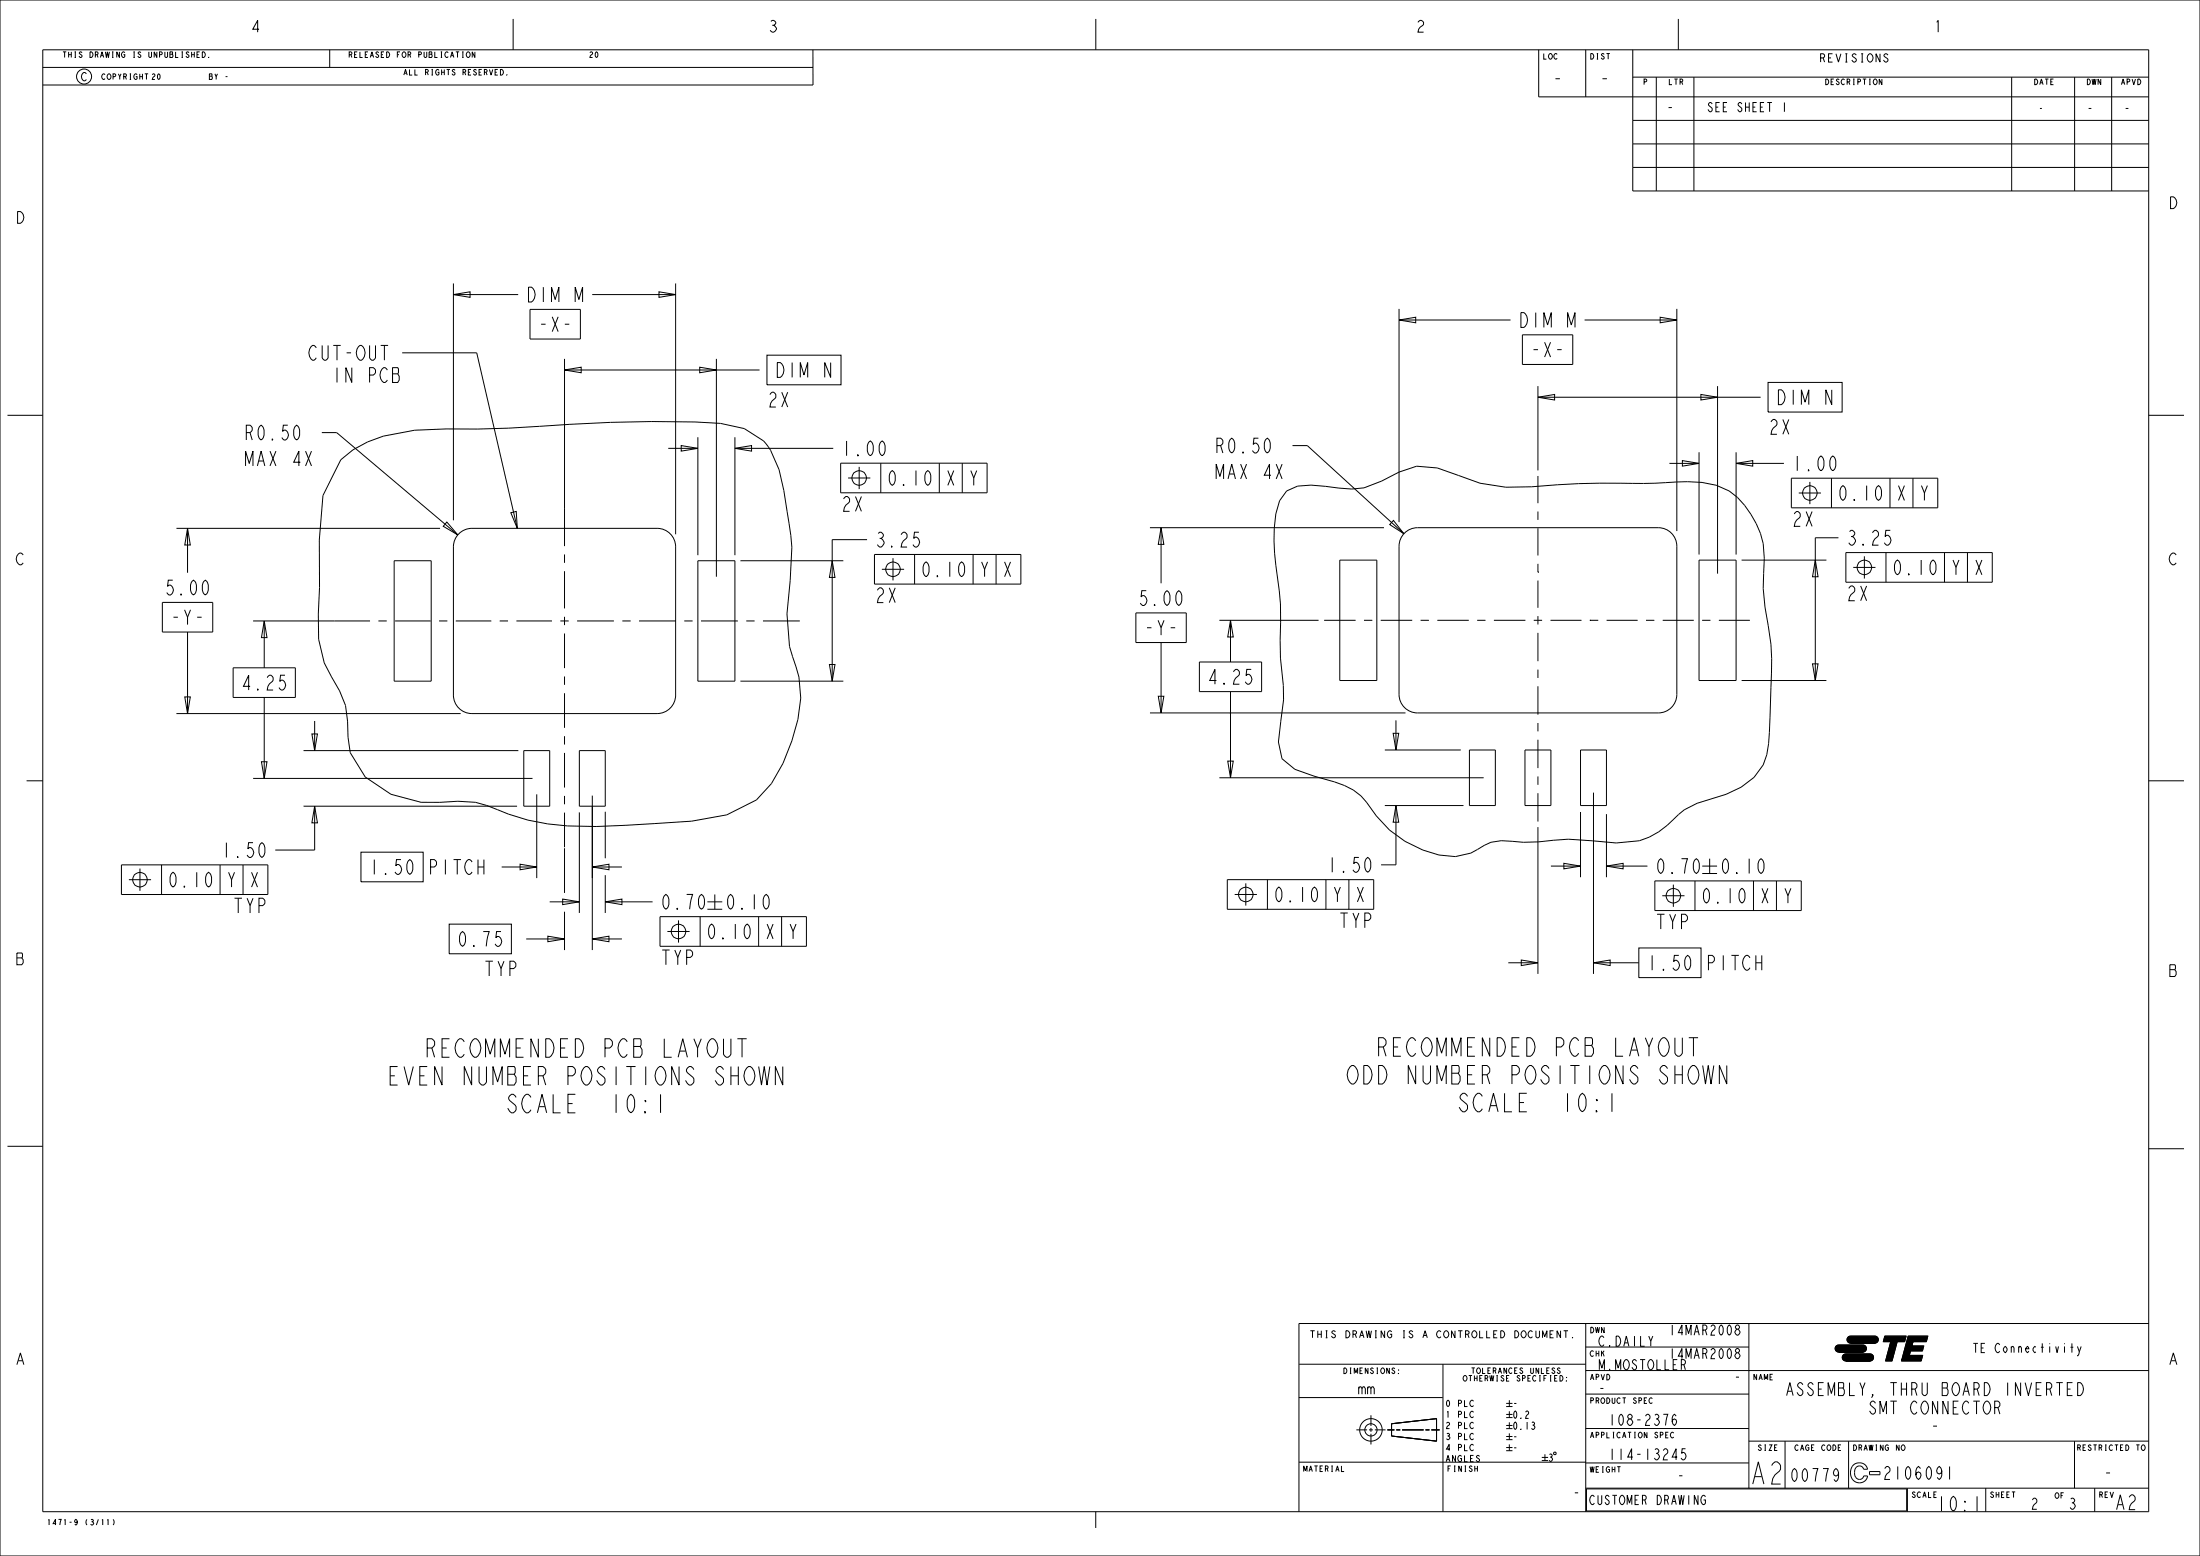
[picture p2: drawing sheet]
<svg xmlns="http://www.w3.org/2000/svg" width="594mm" height="420mm" viewBox="0 0 594 420" stroke-linecap="round" stroke-linejoin="round" font-family="sans-serif">
<g fill="none" stroke="#000" stroke-width=".27">
<path d="M0 0h594v420h-594zM11.6 18.2h207.9M11.6 13.4h568.6v394.6h-568.6zM56.3 15.4l.1 .1zM89 13.4v4.8M138.6 5.1v8.3M219.5 13.4v9.5h-207.9M295.9 5.1v8.3M415.4 13.4v12.7h164.8M428.1 13.4v12.7M440.8 13.4v38.1h139.4M453.2 5.1v8.3"/>
<path d="M440.8 32.5h139.4M440.8 20.8h139.4M440.8 38.8h139.4M447.2 20.8v30.7M457.4 20.8v30.7M543.1 20.8l.1 30.7M560.1 20.8l.1 30.7M570.1 20.8l.1 30.7M440.8 45.2h139.4M122.4 79.5l4.5-.7v1.5zM122.4 76.5v63.9M122.4 79.5h17.5"/>
<path d="M159.9 79.5h22.5M177.9 78.8l4.5 .7-4.5 .8zM182.4 76.5v67.7M143.1 83.5h13.6v8h-13.6zM152.4 99.9l4.5-.8v1.5zM152.4 96.9v50.5M152.4 99.9h52.7M188.9 99.1l4.5 .8-4.5 .7zM193.4 96.9v58.8M207.1 95.9h20v8h-20zM377.7 86.4l4.5-.8v1.5zM377.7 83.4v57.5"/>
<path d="M377.7 86.4h30.1M411 90.4h13.6v8h-13.6zM427.8 86.4h24.9M448.2 85.6l4.5 .8-4.5 .7zM452.7 83.4v59.9M2 112.1h9.6M86.9 116.8h4l32.7 27.6M188.4 118v31.9M198.4 118v31.9M415.2 107.2l4.5-.7v1.5zM415.2 104.2v22.8M415.2 107.2h60.2"/>
<path d="M459.2 106.5l4.5 .7-4.5 .8zM463.7 104.2v50.6M477.4 103.2h20v8h-20zM580.2 112.1h9.5M92 124.1l3.3-2.7 3.9-2.1 4.3-1.6 8.4-1.6 8.5-.3a334.5 334.5 0 0 0 33.5-1.3 332.5 332.5 0 0 1 40.6-.2l6.5 1.4 5.2 3.3 .6 .8 1.3 1.8 2.2 5.2 1.3 5.6 .9 5.7a55.5 55.5 0 0 1 .9 18.6l-.9 9 .7 8.8 .8 2.7a26.5 26.5 0 0 1 1.4 17l-1.6 5.8-2.4 6-3.1 5.5-4.1 4.4-8 4-9.4 1.8-18 1.1a84.5 84.5 0 0 1-26.3-1.4l-5.2-1.7-6-2.3-2.9-.8-4.8-.3-4.9 .3h-5l-8.1-2.2-7-4.7-4-6.5-.6-4.2-.2-4.4-.5-4.2-1.6-3.9-4.2-7.6-1.5-6.3-.1-6.9 .4-7.2-.1-12.7 1-12.1zM180.4 121h8M183.9 120.3l4.5 .7-4.5 .8zM198.4 121l4.5-.7v1.5zM198.4 121h26.6M227 125h39.5v8h-39.5zM229 129h6M232 126v6"/>
<path d="M237.8 125v8M240.5 127.4l.4-.4a2.71 2.71 0 0 1 0 4 2.83 2.83 0 0 1-.4-3.6zM243.9 130.7l.2 .3h-.2zM247.3 127v4M250.1 127.4l.4-.4a2.71 2.71 0 0 1 0 4 2.83 2.83 0 0 1-.4-3.6zM253.6 125v8M255.9 127l1.6 4M257.5 127l-1.6 4M259.8 125v8M262.1 127l.8 2v2M263.7 127l-.8 2M347.4 132.5l2.9-1.3 3.7-.3 11 1.1 3.3-.3 4.7-1.9 4.8-2.4 4.7-1.6 5.6 .5 11.5 4.1 6.9 1.1 7-.1a253.7 253.7 0 0 1 30.3-.9l3-.1a85.4 85.4 0 0 1 12.8-.2 15.9 15.9 0 0 1 13.1 8.6 20.3 20.3 0 0 1 3.7 11.9 53.6 53.6 0 0 0 1 18.2 64.8 64.8 0 0 1 .8 16.7 111.3 111.3 0 0 1-1.2 18.1l-.9 2.8-2.5 3.3-3.5 2.7-4.1 1.9-7.8 2.4a23.1 23.1 0 0 0-8 6l-2.4 1.7-2.5 1.5-2.7 .9-6.2 .6-13-1-8 .7-4.1 .2-3-.3a11.2 11.2 0 0 0-9.4 2.2l-1.8 1-4.2 .9a29.4 29.4 0 0 1-24-14.7 15.4 15.4 0 0 0-8.6-5.4l-5.5-1.6-5.2-1.8-3.5-2.9-.9-4.5 1.4-11.4-.1-3.9-.8-7.4-.1-4.8a79.2 79.2 0 0 0-1.1-20.2 49.2 49.2 0 0 1 0-13.9l1-3.5z"/>
<path d="M349 120.3h4l26 23.8M415.2 128.5v7.3M415.2 138.1v2.2M450.7 125.1h8M454.2 124.3l4.5 .8-4.5 .7zM458.7 122.1v27.6M468.7 125.1l4.5-.8v1.5zM468.7 122.1v27.6M468.7 125.1h13M483.7 129.1h39.5v8h-39.5zM485.7 133.1h6M488.7 130.1v6"/>
<path d="M494.5 129.1v8M497.2 131.4l.4-.3a2.71 2.71 0 0 1 0 4 2.83 2.83 0 0 1-.4-3.7zM500.6 134.7l.2 .4h-.2zM504 131.1v4M506.8 131.4l.4-.3a2.71 2.71 0 0 1 0 4 2.83 2.83 0 0 1-.4-3.7zM510.3 129.1v8M512.6 131.1l1.6 4M514.2 131.1l-1.6 4M516.5 129.1v8M518.8 131.1l.8 2v2M520.4 131.1l-.8 2M47.6 142.6h71.2"/>
<path d="M50.6 142.6l.8 4.5h-1.5zM50.6 142.6v12M106.4 151.4h10v32.5h-10zM120.6 140.9l3 3.5-3.9-2.3zM123.6 144.4a5 5 0 0 1 3.8-1.8h50a5 5 0 0 1 5 5v40a5 5 0 0 1-5 5h-50a5 5 0 0 1-5-5v-40a5 5 0 0 1 1.2-3.2zM152.4 149.7v2.2M152.4 154.2v10M188.4 151.4h10v32.5h-10zM199.9 151.4h27.8M224.7 151.4l.7 4.5h-1.5zM234.1 145.7h-9.4v38.2M236.1 149.7h39.5v8h-39.5z"/>
<path d="M238.1 153.7h6M241.1 150.7v6M246.9 149.7v8M249.6 152l.4-.3a2.71 2.71 0 0 1 0 4 2.83 2.83 0 0 1-.4-3.7zM253 155.3l.2 .4h-.2zM256.4 151.7v4M259.2 152l.4-.3a2.71 2.71 0 0 1 0 4 2.83 2.83 0 0 1-.4-3.7zM262.7 149.7v8M265 151.7l.8 2v2M266.6 151.7l-.8 2M268.9 149.7v8M271.2 151.7l1.6 4"/>
<path d="M272.8 151.7l-1.6 4M310.5 142.4h63.2M313.5 142.4l.7 4.5h-1.5zM313.5 142.4v15M361.7 151.2h10v32.5h-10zM376.2 140.5l2.8 3.6-3.8-2.5zM379.5 143.6a5 5 0 0 1 3.2-1.2h65a5 5 0 0 1 5 5v40a5 5 0 0 1-5 5h-65a5 5 0 0 1-5-5v-40a5 5 0 0 1 1.8-3.8zM415.2 154.4h.1M415.2 142.6v7.3M415.2 152.2v2.2M415.2 156.7v7.4M458.7 151.2h10v32.5h-10z"/>
<path d="M470.2 151.2h22.9M490.1 151.2l.8 4.5h-1.5zM496.4 145.2h-6.3v38.5M498.4 149.2h39.5v8h-39.5zM500.4 153.2h6M503.4 150.2v6M509.2 149.2v8M511.9 151.5l.4-.3a2.71 2.71 0 0 1 0 4 2.83 2.83 0 0 1-.4-3.7zM515.3 154.8l.2 .4h-.2zM518.7 151.2v4M521.5 151.5l.4-.3a2.71 2.71 0 0 1 0 4 2.83 2.83 0 0 1-.4-3.7zM525 149.2v8"/>
<path d="M527.3 151.2l.8 2v2M528.9 151.2l-.8 2M531.2 149.2v8M533.5 151.2l1.6 4M535.1 151.2l-1.6 4M43.8 162.6h13.6v8h-13.6zM50.6 170.6v22M68.3 167.6h31.6M71.3 167.6l.8 4.5h-1.5zM71.3 167.6v12.7M102.2 167.6h2.2M106.7 167.6h9.6"/>
<path d="M118.5 167.6h2.3M123.1 167.6h9.6M134.9 167.6h2.3M139.4 167.6h9.6M151.3 167.6h2.3M152.4 166.5v2.2M152.4 171v9.3M155.8 167.6h10M168 167.6h2.3M172.5 167.6h10M184.8 167.6h2.2M189.3 167.6h9.9"/>
<path d="M201.5 167.6h2.2M206 167.6h10M223.9 179.4h1.5l-.7 4.5zM306.7 165.4h13.6v8h-13.6zM313.5 173.4v19M323.8 178.7h16.8v8h-16.8zM329.2 167.4h26.8M332.2 167.4l.8 4.5h-1.5zM332.2 167.4v11.3M357.5 167.4h8.5M368.3 167.4h2.2M372.8 167.4h8.5"/>
<path d="M383.6 167.4h2.2M388.1 167.4h8.5M398.8 167.4h2.3M403.3 167.4h8.6M414.1 167.4h2.3M415.2 166.3v2.3M415.2 170.8v7.7M418.6 167.4h8.4M429.3 167.4h.1M429.3 167.4h2.2M433.8 167.4h8.4M444.4 167.4h2.3"/>
<path d="M448.9 167.4h8.4M459.6 167.4h2.2M464.1 167.4h8.4M489.4 179.2h1.5l-.8 4.5zM47.6 192.6h76.8M49.9 188.1h1.5l-.8 4.5zM62.9 180.3h16.8v8h-16.8zM71.3 188.3v21.8M84.2 198.1h1.5l-.7 4.5zM85 194.6v8M152.4 182.6v2.3M152.4 187.1v9.4"/>
<path d="M152.4 198.7v2.3M199.9 183.9h27.8M310.5 192.4h69M312.7 187.9h1.5l-.7 4.5zM332.2 186.7v23.2M376.2 197.9h1.5l-.8 4.5zM376.9 194.4v8M415.2 180.7v2.3M415.2 185.2v7.7M415.2 195.2v2.2M415.2 199.7v7.6M470.2 183.7h22.9"/>
<path d="M7.2 210.8h4.4M68.3 210.1h75.5M70.6 205.6h1.5l-.8 4.5zM82 217.6h57.6M82 202.6h58M85 217.6l.7 4.5h-1.5zM85 217.6v11.8h-10.7M141.4 202.6h7v15h-7zM152.4 203.2v9.4M152.4 214.8v2.3M152.4 219.3v9.4M156.4 202.6h7v15h-7z"/>
<path d="M156.4 219.3v27.1M159.9 217.6v38.8M163.4 219.1v12.6M329.2 209.9h71.4M331.5 205.4h1.5l-.8 4.5zM373.9 217.4h21.2M373.9 202.4h20.5M376.9 217.4l.8 4.5h-1.5zM376.9 217.4v16h-4M396.7 202.4h7v15h-7zM411.7 202.4h7v15h-7zM415.2 209.6v2.2"/>
<path d="M415.2 214.1v7.7M426.7 202.4h7v15h-7zM426.7 219.2v17.6M430.2 214v48.9M433.7 219.8v17M580.2 210.8h9.5M32.8 233.4h39.5v8h-39.5zM34.8 237.4h6M37.8 234.4v6M43.6 233.4v8M46.3 235.8l.4-.4a2.71 2.71 0 0 1 0 4 2.83 2.83 0 0 1-.4-3.6zM49.7 239.1l.2 .3h-.2z"/>
<path d="M53.1 235.4v4M55.9 235.8l.4-.4a2.71 2.71 0 0 1 0 4 2.83 2.83 0 0 1-.4-3.6zM59.4 233.4v8M61.7 235.4l.8 2v2M63.3 235.4l-.8 2M65.6 233.4v8M67.9 235.4l1.6 4M69.5 235.4l-1.6 4M152.4 229v12M163.4 236.2v10.2M331.4 237.4h39.5v8h-39.5zM336.4 238.4v6"/>
<path d="M342.2 237.4v8M344.9 239.8l.4-.4a2.71 2.71 0 0 1 0 4 2.83 2.83 0 0 1-.4-3.6zM351.7 239.4v4M354.5 239.8l.4-.4a2.71 2.71 0 0 1 0 4 2.83 2.83 0 0 1-.4-3.6zM358 237.4v8M360.3 239.4l.8 2v2M361.9 239.4l-.8 2M364.2 237.4v8M366.5 239.4l1.6 4M368.1 239.4l-1.6 4M415.2 223.3v39.6M418.7 233.8h8"/>
<path d="M422.2 233l4.5 .8-4.5 .7zM433.7 233.8l4.5-.8v1.5zM433.7 233.8h11.1M446.8 237.8h39.5v8h-39.5zM451.8 238.8v6M457.6 237.8v8M459.6 233.8h4M459.6 235.8h4M461.6 231.8v4M467.1 239.8v4M473.4 237.8v8M475.7 239.8l1.6 4"/>
<path d="M477.3 239.8l-1.6 4M479.6 237.8v8M481.9 239.8l.8 2v2M483.5 239.8l-.8 2M121.3 249.4h16.8v8h-16.8zM142.1 253.4h10.3M147.9 252.7l4.5 .7-4.5 .8zM148.4 243.4h8M151.9 242.7l4.5 .7-4.5 .8zM152.4 246.1v10.3M159.9 253.4l4.5-.7v1.5zM159.9 253.4h8"/>
<path d="M163.4 243.4l4.5-.7v1.5zM163.4 243.4h12.8M178.2 247.4h39.5v8h-39.5zM180.2 251.4h6M183.2 248.4v6M189 247.4v8M191 243.4h4M191 245.4h4M191.7 249.8l.4-.4a2.71 2.71 0 0 1 0 4 2.83 2.83 0 0 1-.4-3.6zM193 241.4v4M195.1 253.1l.2 .3h-.2zM198.5 249.4v4"/>
<path d="M201.3 249.8l.4-.4a2.71 2.71 0 0 1 0 4 2.83 2.83 0 0 1-.4-3.6zM204.8 247.4v8M207.1 249.4l1.6 4M208.7 249.4l-1.6 4M211 247.4v8M213.3 249.4l.8 2v2M214.9 249.4l-.8 2M333.4 241.4h6M348.3 243.1l.2 .3h-.2zM407.2 259.9h8M410.7 259.1l4.5 .8-4.5 .7zM430.2 259.9l4.5-.8v1.5z"/>
<path d="M430.2 259.9h12.3M442.5 255.9h16.8v8h-16.8zM448.8 241.8h6M460.3 240.1l.4-.3a2.71 2.71 0 0 1 0 4 2.83 2.83 0 0 1-.4-3.7zM463.7 243.4l.2 .4h-.2zM469.9 240.1l.4-.3a2.71 2.71 0 0 1 0 4 2.83 2.83 0 0 1-.4-3.7zM2 309.4h9.6M580.2 310.1h9.5M428.1 357.2v50.8M472.2 357.2v44.5M580.2 357.2h-229.5v50.8M350.7 377.2h38.8"/>
<path d="M350.8 368.2h77.3M389.6 368.2v39.8M406.7 378.8h1.7M406.7 379.7h1.7M407.5 378v1.7M428.1 376.3h44.1M428.1 369.9h152.1M428.1 363.6h44.1M495.8 363.3l.6-.3h6.6a.95 .95 0 0 1 .9 .9 .95 .95 0 0 1-.8 1l-6.7 .1a.95 .95 0 0 1-.8-.6 .95 .95 0 0 1 .2-1.1zM496.4 365l6.7-.1zM497.7 365.7l.7-.2h6.5a.95 .95 0 0 1 1 .8 .95 .95 0 0 1-.9 1l-6.6 .1a.95 .95 0 0 1-.9-.6 .95 .95 0 0 1 .2-1.1zM498.4 367.4l6.6-.1z"/>
<path d="M499 360.9l.6-.3h6.6a.95 .95 0 0 1 .9 .9 .95 .95 0 0 1-.8 1h-6.7a.95 .95 0 0 1-.8-.5 .95 .95 0 0 1 .2-1.1zM499.6 362.5h6.7zM503.1 364.9l-6.7 .1a.95 .95 0 0 1-.9-1 .95 .95 0 0 1 .9-1h6.6a.95 .95 0 0 1 .9 1 .95 .95 0 0 1-.9 1M505 367.4h-6.6a.95 .95 0 0 1-1-1 .95 .95 0 0 1 1-.9h6.5a.95 .95 0 0 1 1 .9 .95 .95 0 0 1-1 1M506.3 362.5h-6.7a.95 .95 0 0 1-.9-.9 .95 .95 0 0 1 .9-1h6.6a.95 .95 0 0 1 .9 1 .95 .95 0 0 1-.9 .9M508.9 360.6h5.8l-.4 1.5h-2.1l-1.4 5.3h-1.7l1.4-5.3h-2zM515.2 360.6h5.3l-.4 1.5h-3.6l-3.1 5.3zM515.2 360.6h5.3l-.4 1.5h-3.6l-.3 1.2h3.2l-.3 1.3h-3.3l-.3 1.3h3.6l-.4 1.5h-5.3zM515.8 364.6l-.3 1.3h3.6l-.4 1.5h-5.3zM516.5 362.1l-.3 1.2h3.2l-.3 1.3h-3.3l-2.4 2.8zM561 373.2a1.2 1.2 0 0 1 1.4 .9 2.17 2.17 0 0 1-.7 2.6h-.7zM350.7 394.7h77.5"/>
<path d="M366.2 386h2.9M369.6 386h1.1M370.2 382v2.9M370.2 385.4v1.1M370.2 387v2.9M371.2 386h2.9M374.6 386h1.9M375.7 384.3l12.2-1.4v6.1l-12.2-1.4zM377 386h1.1M378.6 386h5.8M384.9 386h1M386.5 386h2.2"/>
<path d="M406.7 390.7h1.7M406.7 387.7h1.7M406.7 384.8h1.7M406.7 381.8h1.7M406.7 391.6h1.7M406.7 388.6h1.7M406.7 385.6h1.7M406.7 382.6h1.7M407.5 380.9v1.7M407.5 383.9v1.7M407.5 386.9v1.7M407.5 389.9v1.7"/>
<path d="M416.3 393.4h1.7M416.3 394.2h1.7M417.1 392.5v1.7M418.4 392.6l.2-.1 .4 .1 .1 .4-.3 .3a.54 .54 0 0 1 .4 .7 .54 .54 0 0 1-.8 .3l-.1-.2M418.6 393.3h.2M419.6 392l.5 .1-.1 .5-.5-.1zM428.1 394.9h44.1M428.1 385.6h44.1M472.2 389h108M482 389v12.7M499.1 389v12.7M500.4 395.5l.8-.5 1.2-.1 .8 .2 .7 .7 .3 .8h-1l-.5-.7-.8-.2-.8 .4-.3 .8 .1 1.5 .7 .8h1l.6-.8h1l-.2 .8-.7 .7-.8 .3h-.9l-.8-.3-.7-.7-.4-.9-.1-1 .3-1.1z"/>
<path d="M507.6 397.2h-2.8v.9h2.8M295.9 408v4.4M428.1 401.7h152.1M428.3 401.9h86.5v5.9h-86.5zM515 401.7v6.3M536.2 401.7v6.3M565.6 401.7v6.3"/>
<circle cx="22.7" cy="20.7" r="2.03"/>
<circle cx="232" cy="129" r="1.99"/>
<circle cx="488.6" cy="133" r="1.99"/>
<circle cx="241.1" cy="153.6" r="1.99"/>
<circle cx="503.4" cy="153.1" r="1.99"/>
<circle cx="37.8" cy="237.4" r="1.99"/>
<circle cx="183.2" cy="251.4" r="1.99"/>
<circle cx="336.4" cy="241.4" r="1.99"/>
<circle cx="451.8" cy="241.7" r="1.99"/>
<circle cx="370.2" cy="386" r="3"/>
<circle cx="370.2" cy="386" r="1.66"/>
</g>
<path d="M495.8 363.3l.6-.3h6.6a.95 .95 0 0 1 .9 .9 .95 .95 0 0 1-.8 1l-6.7 .1a.95 .95 0 0 1-.8-.6 .95 .95 0 0 1 .2-1.1zM497.7 365.7l.7-.2h6.5a.95 .95 0 0 1 1 .8 .95 .95 0 0 1-.9 1l-6.6 .1a.95 .95 0 0 1-.9-.6 .95 .95 0 0 1 .2-1.1zM499 360.9l.6-.3h6.6a.95 .95 0 0 1 .9 .9 .95 .95 0 0 1-.8 1h-6.7a.95 .95 0 0 1-.8-.5 .95 .95 0 0 1 .2-1.1zM508.9 360.6h5.8l-.4 1.5h-2.1l-1.4 5.3h-1.7l1.4-5.3h-2zM515.8 364.6l-.3 1.3h3.6l-.4 1.5h-5.3zM516.5 362.1l-.3 1.2h3.2l-.3 1.3h-3.3l-2.4 2.8zM515.2 360.6h5.3l-.4 1.5h-3.6l-3.1 5.3z" fill="#000"/>
<!-- layer: DIM_DRIVEN -->
<path d="M144.9 214.4v22.6M159.9 214.8v22.2M97.5 230h16.8v8h-16.8zM135.5 234h9.4M140.4 233.3l4.5 .7-4.5 .8zM159.9 234l4.5-.7v1.5zM159.9 234h8" fill="none" stroke="#000" stroke-width=".27"/>
<!-- layer: DRAFT_ENTITY -->
<path d="M560.1 389v12.7" fill="none" stroke="#000" stroke-width=".27"/>
<!-- layer: NOTE -->
<path d="M108.6 95.2h20.1l11 47.4M137.9 138.4l1.5-.3 .3 4.5z" fill="none" stroke="#000" stroke-width=".27"/>
<text font-size="7.8" x="472.3" y="400.6">A2</text>
<g font-size="6.5">
<text x="115.4" y="285.4">RECOMMENDED PCB LAYOUT</text>
<text x="372.3" y="285.1">RECOMMENDED PCB LAYOUT</text>
<text x="105.7" y="292.9">EVEN NUMBER POSITIONS SHOWN</text>
<text x="364.5" y="292.6">ODD NUMBER POSITIONS SHOWN</text>
<text x="136.7" y="300.4">SCALE</text>
<text x="164.5" y="300.4">10:1</text>
<text x="393.6" y="300.1">SCALE</text>
<text x="421.4" y="300.1">10:1</text>
</g>
<g font-size="5.2">
<text x="419" y="23.3">-</text>
<text x="431.7" y="23.3">-</text>
<text x="141.9" y="81.5">DIM M</text>
<text x="145.1" y="89.5">-X-</text>
<text x="409.8" y="88.4">DIM</text>
<text x="422.6" y="88.4">M</text>
<text x="83" y="97.2">CUT-OUT</text>
<text x="209.1" y="101.9">DIM N</text>
<text x="413" y="96.4">-X-</text>
<text x="89.4" y="103.2">IN PCB</text>
<text x="207.1" y="109.9">2X</text>
<text x="479.4" y="109.2">DIM</text>
<text x="492.2" y="109.2">N</text>
<text x="65.7" y="118.8">R0.50</text>
<text x="477.4" y="117.2">2X</text>
<text x="65.7" y="125.8">MAX 4X</text>
<text x="227" y="123">1.00</text>
<text x="327.8" y="122.3">R0.50</text>
<text x="327.8" y="129.3">MAX 4X</text>
<text x="483.7" y="127.1">1.00</text>
<text x="227" y="138">2X</text>
<text x="483.7" y="142.1">2X</text>
<text x="236.1" y="147.7">3.25</text>
<text x="498.4" y="147.2">3.25</text>
<text x="44.2" y="160.6">5.00</text>
<text x="236.1" y="162.7">2X</text>
<text x="307.1" y="163.4">5.00</text>
<text x="498.4" y="162.2">2X</text>
<text x="45.8" y="168.6">-Y-</text>
<text x="308.7" y="171.4">-Y-</text>
<text x="325.8" y="184.7">4.25</text>
<text x="64.9" y="186.3">4.25</text>
<text x="59.5" y="231.4">1.50</text>
<text x="99.5" y="236">1.50</text>
<text x="115.4" y="236">PITCH</text>
<text x="358.1" y="235.4">1.50</text>
<text x="446.8" y="235.8">0.70</text>
<text x="464.3" y="235.8">0.10</text>
<text x="178.2" y="245.4">0.70</text>
<text x="195.7" y="245.4">0.10</text>
<text x="62.7" y="246.4">TYP</text>
<text x="361.3" y="250.4">TYP</text>
<text x="446.8" y="250.8">TYP</text>
<text x="123.3" y="255.4">0.75</text>
<text x="130.5" y="263.4">TYP</text>
<text x="178.2" y="260.4">TYP</text>
<text x="444.5" y="261.9">1.50</text>
<text x="460.4" y="261.9">PITCH</text>
<text x="522.6" y="407.9">10:1</text>
<text x="570.9" y="407.5">A2</text>
</g>
<g font-size="4.6">
<text x="481.9" y="376.7">ASSEMBLY, THRU BOARD INVERTED</text>
<text x="504.3" y="381.7">SMT CONNECTOR</text>
<text x="521.1" y="386.7">-</text>
<text x="483.1" y="399.9">00779</text>
<text x="508.2" y="399.3">2106091</text>
<text x="567.8" y="399.3">-</text>
</g>
<g font-size="4.1">
<text x="67.5" y="8.7">4</text>
<text x="207.2" y="8.7">3</text>
<text x="382.1" y="8.7">2</text>
<text x="521.8" y="8.7">1</text>
<text x="585.3" y="56.3">D</text>
<text x="4" y="60.3">D</text>
<text x="4" y="152.5">C</text>
<text x="585.3" y="152.5">C</text>
<text x="4" y="260.4">B</text>
<text x="585.3" y="263.6">B</text>
<text x="4" y="368.4">A</text>
<text x="585.3" y="368.4">A</text>
</g>
<g font-size="3.9">
<text x="449.8" y="30.5">-</text>
<text x="366.5" y="376.3">mm</text>
<text x="434.1" y="384.8">108-2376</text>
<text x="434.1" y="394">114-13245</text>
<text x="452.6" y="399.8">-</text>
<text x="424.4" y="404.4">-</text>
<text x="548.1" y="407.4">2</text>
<text x="558.4" y="407.4">3</text>
</g>
<g font-size="3.6">
<text x="431.4" y="363.4">C.DAILY</text>
<text x="450.4" y="360.4">14MAR2008</text>
<text x="431.4" y="369.7">M.MOSTOLLER</text>
<text x="450.4" y="366.7">14MAR2008</text>
<text x="431.4" y="376.1">-</text>
<text x="468" y="373.1">-</text>
</g>
<g font-size="3.3">
<text x="460.8" y="30.2">SEE SHEET 1</text>
<text x="563.3" y="30.5">-</text>
<text x="573.3" y="30.5">-</text>
<text x="532.4" y="365.1">TE Connectivity</text>
<text x="429" y="406.1">CUSTOMER DRAWING</text>
</g>
<g font-size="2.9">
<text x="491" y="16.8">REVISIONS</text>
<text x="21.7" y="21.8">C</text>
</g>
<g font-size="2.6">
<text x="550.3" y="30.3">-</text>
<text x="408.3" y="379.8">-</text>
<text x="408.3" y="382.9">0.2</text>
<text x="408.3" y="385.8">0.13</text>
<text x="408.3" y="388.8">-</text>
<text x="408.3" y="391.8">-</text>
</g>
<g font-size="2.5">
<text x="354.3" y="361.1">THIS</text>
<text x="363.6" y="361.1">DRAWING</text>
<text x="378.4" y="361.1">IS</text>
<text x="384" y="361.1">A</text>
<text x="387.7" y="361.1">CONTROLLED</text>
<text x="408.1" y="361.1">DOCUMENT.</text>
</g>
<g font-size="2.2">
<text x="390.2" y="379.7">0</text>
<text x="390.2" y="382.6">1</text>
<text x="393.3" y="379.7">PLC</text>
<text x="393.3" y="382.6">PLC</text>
<text x="390.2" y="385.6">2</text>
<text x="390.2" y="388.6">3</text>
<text x="393.3" y="385.6">PLC</text>
<text x="393.3" y="388.6">PLC</text>
<text x="390.2" y="391.6">4</text>
<text x="390.2" y="394.6">ANGLES</text>
<text x="393.3" y="391.6">PLC</text>
</g>
<g font-size="2">
<text x="16.7" y="15.5">THIS</text>
<text x="23.8" y="15.5">DRAWING</text>
<text x="35" y="15.5">IS</text>
<text x="39.2" y="15.5">UNPUBLISHED.</text>
<text x="93.9" y="15.5">RELEASED</text>
<text x="106.6" y="15.5">FOR</text>
<text x="112.2" y="15.5">PUBLICATION</text>
<text x="158.9" y="15.5">20</text>
<text x="416.5" y="16">LOC</text>
<text x="429.2" y="16">DIST</text>
<text x="27.3" y="21.4">COPYRIGHT 20</text>
<text x="56.3" y="21.4">BY -</text>
<text x="108.8" y="20.3">ALL</text>
<text x="114.4" y="20.3">RIGHTS</text>
<text x="124.3" y="20.3">RESERVED.</text>
<text x="443.5" y="22.9">P</text>
<text x="450.4" y="22.9">LTR</text>
<text x="492.6" y="22.9">DESCRIPTION</text>
<text x="549" y="22.9">DATE</text>
<text x="563.2" y="22.9">DWN</text>
<text x="572.5" y="22.9">APVD</text>
<text x="429.2" y="359.8">DWN</text>
<text x="362.5" y="370.8">DIMENSIONS:</text>
<text x="397" y="370.7">TOLERANCES</text>
<text x="412.5" y="370.7">UNLESS</text>
<text x="429.2" y="366.1">CHK</text>
<text x="394.8" y="372.8">OTHERWISE</text>
<text x="408.9" y="372.8">SPECIFIED:</text>
<text x="429.2" y="372.5">APVD</text>
<text x="473.2" y="372.5">NAME</text>
<text x="429.2" y="378.8">PRODUCT</text>
<text x="440.4" y="378.8">SPEC</text>
<text x="429.2" y="388.1">APPLICATION</text>
<text x="446" y="388.1">SPEC</text>
<text x="474.4" y="391.5">SIZE</text>
<text x="484.4" y="391.5">CAGE</text>
<text x="491.5" y="391.5">CODE</text>
<text x="500.1" y="391.5">DRAWING</text>
<text x="511.4" y="391.5">NO</text>
<text x="560.6" y="391.5">RESTRICTED</text>
<text x="576.1" y="391.5">TO</text>
<text x="351.7" y="397.2">MATERIAL</text>
<text x="390.6" y="397.2">FINISH</text>
<text x="429.2" y="397.4">WEIGHT</text>
<text x="516" y="404.2">SCALE</text>
<text x="537.2" y="404.2">SHEET</text>
<text x="554.7" y="404.4">OF</text>
<text x="566.6" y="404.2">REV</text>
<text x="12.5" y="411.6">1471-9</text>
<text x="22.4" y="411.6">(3/11)</text>
</g>
</svg>
